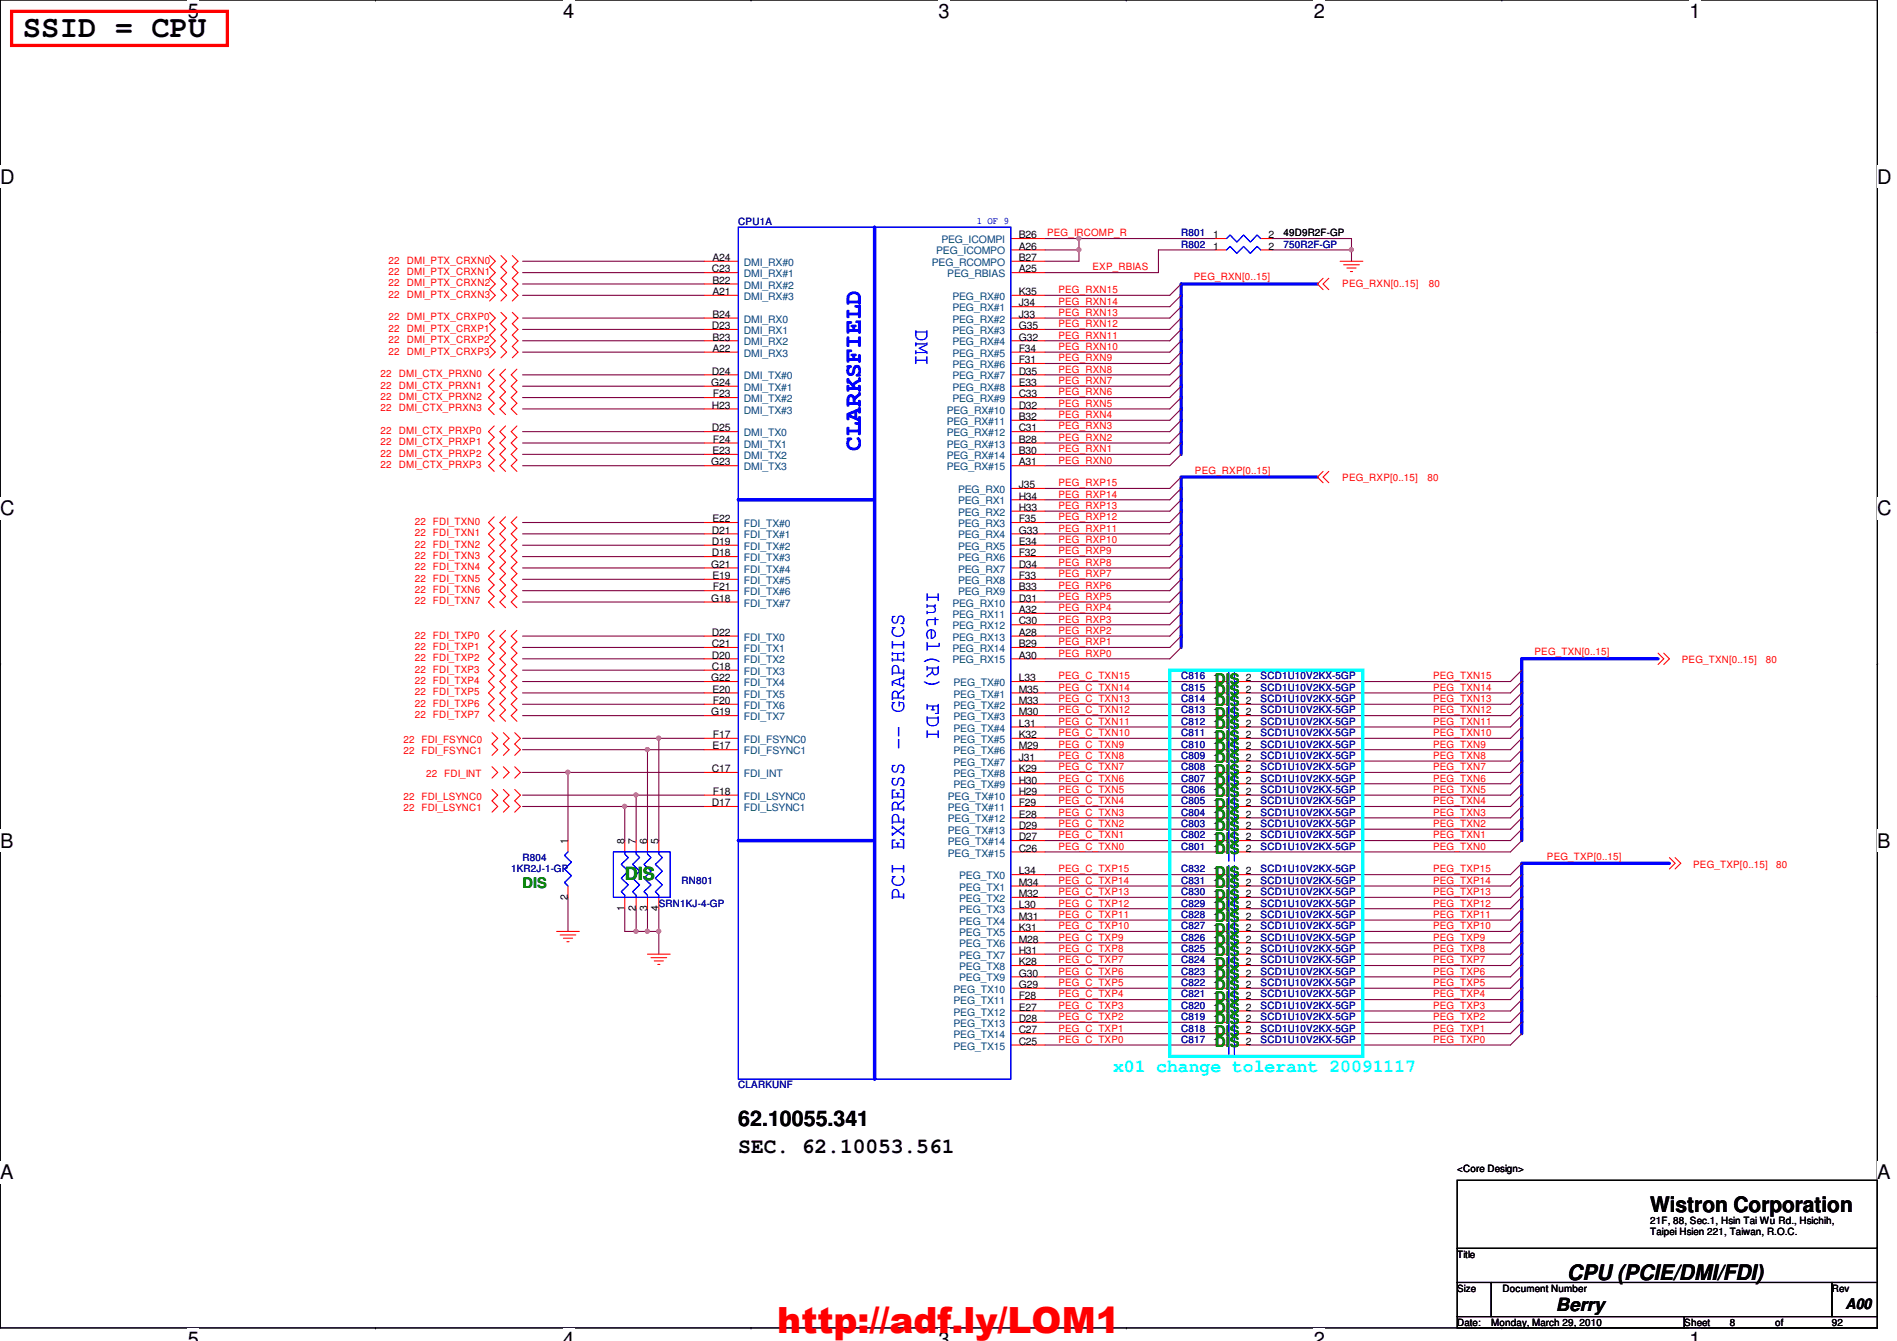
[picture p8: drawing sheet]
<svg xmlns="http://www.w3.org/2000/svg" width="297mm" height="210mm" viewBox="0 0 297 210" stroke-linecap="round" stroke-linejoin="round" font-family="sans-serif">
<path d="M0 0h294v207.9h-294z" fill="none" stroke="#000" stroke-width=".17"/>
<g fill="#fff">
<path d="M29.4 0h1.8v3.5h-1.8z"/>
<path d="M29.4 207.9h1.8v2h-1.8z"/>
</g>
<path d="M58.8 0h.1M58.8 207.9h.1" fill="none" stroke="#000" stroke-width=".17"/>
<g fill="#fff">
<path d="M88.2 0h1.7v3.5h-1.7z"/>
<path d="M88.2 207.9h1.7v2h-1.7z"/>
</g>
<path d="M117.6 0h.1M117.6 207.9h.1" fill="none" stroke="#000" stroke-width=".17"/>
<g fill="#fff">
<path d="M147 0h1.7v3.5h-1.7z"/>
<path d="M147 207.9h1.7v2h-1.7z"/>
</g>
<path d="M176.4 0h.1M176.4 207.9h.1" fill="none" stroke="#000" stroke-width=".17"/>
<g fill="#fff">
<path d="M205.7 0h1.8v3.5h-1.8z"/>
<path d="M205.7 207.9h1.8v2h-1.8z"/>
</g>
<path d="M235.2 0h.1M235.2 207.9h.1" fill="none" stroke="#000" stroke-width=".17"/>
<g fill="#fff">
<path d="M264.5 0h1.8v3.5h-1.8z"/>
<path d="M264.5 207.9h1.8v2h-1.8z"/>
<path d="M0 26h2.3v3.4h-2.3z"/>
<path d="M294 26h2.2v3.4h-2.2z"/>
<path d="M0 77.9h2.3v3.5h-2.3z"/>
<path d="M294 77.9h2.2v3.5h-2.2z"/>
</g>
<path d="M0 51.9h.1M294 51.9h.1" fill="none" stroke="#000" stroke-width=".17"/>
<g fill="#fff">
<path d="M0 129.9h2.1v3.4h-2.1z"/>
<path d="M294 129.9h2v3.4h-2z"/>
</g>
<path d="M0 103.9h.1M294 103.9h.1" fill="none" stroke="#000" stroke-width=".17"/>
<path d="M0 103.9h.1M294 103.9h.1" fill="none" stroke="#000" stroke-width=".16"/>
<g fill="#fff">
<path d="M0 181.8h2.1v3.5h-2.1z"/>
<path d="M294 181.8h2v3.5h-2z"/>
</g>
<path d="M0 155.9h.1M294 155.9h.1" fill="none" stroke="#000" stroke-width=".17"/>
<g fill="none" stroke="#800040" stroke-width=".17">
<path d="M163.6 37.3h5.3M163.6 39.1h5.3v1.8M181.4 39.1v3.6h-17.8M199.2 37.3h12.4M81.8 53.3h28.5M81.8 44.4h28.5M81.8 71.1h28.5M81.8 72.9h28.5M81.8 62.2h28.5M163.6 106.7h26.7M163.6 115.6h26.7M163.6 112h26.7"/>
<path d="M163.6 108.5h26.7M163.6 117.3h26.7M163.6 113.8h26.7M163.6 110.2h26.7M163.6 119.1h26.7M163.6 128h26.7M163.6 124.5h26.7M163.6 133.3h26.7M163.6 120.9h26.7M163.6 129.8h26.7M163.6 126.2h26.7M163.6 122.7h26.7"/>
<path d="M163.6 131.6h26.7"/>
</g>
<path d="M238.3 103.1h21.3M238.3 135.1h23.1" fill="none" stroke="#00f" stroke-width=".51"/>
<circle cx="168.9" cy="39.1" r=".32" fill="#f0f"/>
<circle cx="168.9" cy="39.1" r=".32" fill="none" stroke="#f0f" stroke-width=".17"/>
<g fill="none" stroke="#800040" stroke-width=".17">
<path d="M81.8 55.1h28.5M81.8 46.2h28.5M81.8 42.7h28.5M81.8 51.6h28.5M81.8 40.9h28.5M81.8 49.8h28.5M81.8 58.7h28.5M163.6 40.9h5.3M163.6 46.2h19.6M163.6 48h19.6M163.6 49.8h19.6M163.6 51.6h19.6"/>
<path d="M163.6 53.3h19.6M163.6 55.1h19.6M163.6 56.9h19.6M163.6 58.7h19.6M81.8 67.6h28.5M81.8 64h28.5M81.8 60.5h28.5M81.8 69.3h28.5M163.6 64h19.6M163.6 65.8h19.6M163.6 67.6h19.6M163.6 69.3h19.6"/>
<path d="M163.6 71.1h19.6M163.6 72.9h19.6M163.6 76.5h19.6M163.6 78.2h19.6M163.6 60.5h19.6M163.6 62.2h19.6M81.8 81.8h28.5M81.8 87.1h28.5M81.8 88.9h28.5M81.8 94.2h28.5M81.8 92.5h28.5M81.8 90.7h28.5"/>
<path d="M81.8 83.6h28.5M81.8 85.3h28.5M81.8 99.6h28.5M163.6 94.2h19.6M163.6 96h19.6M163.6 97.8h19.6M163.6 99.6h19.6M163.6 80h19.6M163.6 81.8h19.6M163.6 83.6h19.6M163.6 85.3h19.6M163.6 87.1h19.6"/>
<path d="M163.6 88.9h19.6M163.6 90.7h19.6M163.6 92.5h19.6M81.8 101.3h28.5M81.8 103.1h28.5M81.8 104.9h28.5M81.8 106.7h28.5M81.8 108.5h28.5M81.8 110.2h28.5M81.8 112h28.5M81.8 115.6h21.4M163.6 101.3h19.6"/>
<path d="M163.6 103.1h19.6"/>
</g>
<path d="M185 44.4h21.3M185 74.7h21.3M185 69.3v1.8M238.3 110.2v1.8" fill="none" stroke="#00f" stroke-width=".51"/>
<circle cx="103.1" cy="115.5" r=".32" fill="#f0f"/>
<circle cx="103.1" cy="115.5" r=".32" fill="none" stroke="#f0f" stroke-width=".17"/>
<path d="M181.4 39.1h8.9M190.3 37.3h-21.4v1.8M211.6 37.3v1.8M81.8 126.2h16M88.9 120.9h21.4" fill="none" stroke="#800040" stroke-width=".17"/>
<circle cx="168.9" cy="37.3" r=".32" fill="#f0f"/>
<circle cx="168.9" cy="37.3" r=".32" fill="none" stroke="#f0f" stroke-width=".17"/>
<path d="M199.2 39.1h12.4" fill="none" stroke="#800040" stroke-width=".17"/>
<circle cx="211.6" cy="39.1" r=".32" fill="#f0f"/>
<circle cx="211.6" cy="39.1" r=".32" fill="none" stroke="#f0f" stroke-width=".17"/>
<path d="M211.6 39.1v1.8M101.4 117.3h8.9M99.6 124.5h10.7" fill="none" stroke="#800040" stroke-width=".17"/>
<circle cx="99.6" cy="124.4" r=".32" fill="#f0f"/>
<circle cx="99.6" cy="124.4" r=".32" fill="none" stroke="#f0f" stroke-width=".17"/>
<path d="M88.9 120.9v10.7" fill="none" stroke="#800040" stroke-width=".17"/>
<circle cx="88.9" cy="120.9" r=".32" fill="#f0f"/>
<circle cx="88.9" cy="120.9" r=".32" fill="none" stroke="#f0f" stroke-width=".17"/>
<g fill="none" stroke="#800040" stroke-width=".17">
<path d="M195.6 119.1h40.9M195.6 117.3h40.9M195.6 115.6h40.9M195.6 113.8h40.9M195.6 112h40.9M195.6 110.2h40.9M195.6 108.5h40.9M195.6 106.7h40.9M81.8 120.9h7.1M163.6 136.9h26.7M163.6 138.7h26.7M195.6 133.3h40.9"/>
<path d="M195.6 131.6h40.9M195.6 129.8h40.9M195.6 128h40.9M195.6 126.2h40.9M195.6 124.5h40.9M195.6 122.7h40.9M195.6 120.9h40.9M195.6 136.9h40.9M195.6 138.7h40.9M88.9 140.5v5.3M97.8 142.2v3.6M99.6 142.2v3.6"/>
<path d="M163.6 158.2h26.7M163.6 145.8h26.7M163.6 154.7h26.7M163.6 142.2h26.7M163.6 151.1h26.7M163.6 147.6h26.7M163.6 156.5h26.7M163.6 144h26.7M163.6 152.9h26.7M163.6 140.5h26.7M163.6 149.4h26.7M195.6 140.5h40.9"/>
<path d="M195.6 142.2h40.9M195.6 144h40.9M195.6 145.8h40.9M195.6 147.6h40.9M195.6 149.4h40.9M195.6 151.1h40.9M195.6 152.9h40.9M195.6 154.7h40.9M195.6 156.5h40.9M195.6 158.2h40.9M163.6 163.6h26.7M163.6 160h26.7"/>
<path d="M163.6 161.8h26.7M195.6 160h40.9M195.6 161.8h40.9M195.6 163.6h40.9"/>
</g>
<path d="M185 85.3v1.8M238.3 160v1.8" fill="none" stroke="#00f" stroke-width=".51"/>
<circle cx="99.6" cy="145.8" r=".32" fill="#f0f"/>
<circle cx="99.6" cy="145.8" r=".32" fill="none" stroke="#f0f" stroke-width=".17"/>
<path d="M101.4 142.2v3.6h-3.6" fill="none" stroke="#800040" stroke-width=".17"/>
<circle cx="101.4" cy="145.8" r=".32" fill="#f0f"/>
<circle cx="101.4" cy="145.8" r=".32" fill="none" stroke="#f0f" stroke-width=".17"/>
<path d="M103.2 142.2v3.6h-1.8" fill="none" stroke="#800040" stroke-width=".17"/>
<circle cx="103.1" cy="145.8" r=".32" fill="#f0f"/>
<circle cx="103.1" cy="145.8" r=".32" fill="none" stroke="#f0f" stroke-width=".17"/>
<path d="M101.4 117.3v14.3M103.2 145.8v3.6" fill="none" stroke="#800040" stroke-width=".17"/>
<g fill="none" stroke="#00f" stroke-width=".51">
<path d="M185 46.2v1.8M185 51.6v1.7M185 55.1v1.8M185 60.5v1.7M185 78.2v1.8M185 65.8v1.8M185 99.6v1.7M185 94.2v1.8M185 81.8v1.8M238.3 106.7v1.8M238.3 119.1v1.8M238.3 124.5v1.7"/>
<path d="M238.3 129.8v1.8M238.3 136.9v1.8M238.3 140.5v1.7M238.3 149.4v1.7M238.3 145.8v1.8M238.3 156.5v1.7"/>
</g>
<circle cx="101.4" cy="117.3" r=".32" fill="#f0f"/>
<circle cx="101.4" cy="117.3" r=".32" fill="none" stroke="#f0f" stroke-width=".17"/>
<path d="M81.8 117.3h19.6M110.3 115.6h-7.1v16M97.8 126.2v5.4" fill="none" stroke="#800040" stroke-width=".17"/>
<circle cx="97.8" cy="126.2" r=".32" fill="#f0f"/>
<circle cx="97.8" cy="126.2" r=".32" fill="none" stroke="#f0f" stroke-width=".17"/>
<g fill="none" stroke="#800040" stroke-width=".17">
<path d="M185 44.4l-1.8 1.8M185 46.2l-1.8 1.8M185 48l-1.8 1.8M185 49.8l-1.8 1.8M185 51.6l-1.8 1.7M185 55.1l-1.8 1.8M185 53.3l-1.8 1.8M185 56.9l-1.8 1.8M185 58.7l-1.8 1.8M185 60.5l-1.8 1.7M185 78.2l-1.8 1.8M185 76.5l-1.8 1.7"/>
<path d="M185 74.7l-1.8 1.8M185 71.1l-1.8 1.8M185 69.3l-1.8 1.8M185 67.6l-1.8 1.7M185 65.8l-1.8 1.8M185 64l-1.8 1.8M185 62.2l-1.8 1.8M185 97.8l-1.8 1.8M185 96l-1.8 1.8M185 94.2l-1.8 1.8M185 92.5l-1.8 1.7M185 90.7l-1.8 1.8"/>
<path d="M185 99.6l-1.8 1.7M185 88.9l-1.8 1.8M185 87.1l-1.8 1.8M185 85.3l-1.8 1.8M185 83.6l-1.8 1.7M185 81.8l-1.8 1.8M185 80l-1.8 1.8M185 101.3l-1.8 1.8M238.3 104.9l-1.8 1.8M238.3 119.1l-1.8 1.8M238.3 117.3l-1.8 1.8M238.3 115.6l-1.8 1.7"/>
<path d="M238.3 113.8l-1.8 1.8M238.3 112l-1.8 1.8M238.3 110.2l-1.8 1.8M238.3 108.5l-1.8 1.7M238.3 106.7l-1.8 1.8M81.8 124.5h17.8v7.1M97.8 126.2h12.5M238.3 131.6l-1.8 1.7M238.3 129.8l-1.8 1.8M238.3 128l-1.8 1.8M238.3 126.2l-1.8 1.8M238.3 124.5l-1.8 1.7"/>
<path d="M238.3 122.7l-1.8 1.8M238.3 120.9l-1.8 1.8M238.3 138.7l-1.8 1.8M238.3 136.9l-1.8 1.8M238.3 135.1l-1.8 1.8M238.3 158.2l-1.8 1.8M238.3 156.5l-1.8 1.7M238.3 154.7l-1.8 1.8M238.3 152.9l-1.8 1.8M238.3 151.1l-1.8 1.8M238.3 149.4l-1.8 1.7M238.3 147.6l-1.8 1.8"/>
<path d="M238.3 145.8l-1.8 1.8M238.3 144l-1.8 1.8M238.3 142.2l-1.8 1.8M238.3 140.5l-1.8 1.7M238.3 161.8l-1.8 1.8M238.3 160l-1.8 1.8"/>
</g>
<g fill="none" stroke="#00f" stroke-width=".51">
<path d="M136.9 35.6v133.3M185 44.4v1.8M185 48v3.6M185 53.3v1.8M185 56.9v3.6M115.6 78.2h21.3M185 74.7v3.5M185 67.6v1.7M185 62.2v3.6M185 96v3.6M185 87.1v7.1M185 83.6v1.7"/>
<path d="M185 80v1.8M238.3 103.1v3.6M238.3 112v7.1M238.3 108.5v1.7M115.6 131.6h21.3M238.3 126.2v3.6M238.3 120.9v3.6M238.3 138.7v1.8M238.3 135.1v1.8M238.3 158.2v1.8M238.3 151.1v5.4M238.3 147.6v1.8"/>
<path d="M238.3 142.2v3.6"/>
</g>
<g fill="none" stroke="#f00" stroke-width=".17">
<path d="M158.3 39.1h5.3M158.3 37.3h5.3M190.3 39.1h1.8M190.3 37.3h1.8M197.4 39.1h1.8M197.4 37.3h1.8M76.7 40l.9 .9-.9 .9 .9 .9-.9 .9 .9 .8-.9 .9 .9 .9-.9 .9M76.7 48.9l.9 .9-.9 .9 .9 .9-.9 .9 .9 .8-.9 .9 .9 .9-.9 .9M77.4 57.8l-.9 .9 .9 .9-.9 .9 .9 .8-.9 .9 .9 .9-.9 .9 .9 .9M78.4 40l.9 .9-.9 .9 .9 .9-.9 .9 .9 .8-.9 .9 .9 .9-.9 .9M78.4 48.9l.9 .9-.9 .9 .9 .9-.9 .9 .9 .8-.9 .9 .9 .9-.9 .9M79.2 57.8l-.9 .9 .9 .9-.9 .9 .9 .8-.9 .9 .9 .9-.9 .9 .9 .9"/>
<path d="M80.2 40l.9 .9-.9 .9 .9 .9-.9 .9 .9 .8-.9 .9 .9 .9-.9 .9M80.2 48.9l.9 .9-.9 .9 .9 .9-.9 .9 .9 .8-.9 .9 .9 .9-.9 .9M80.9 57.8l-.9 .9 .9 .9-.9 .9 .9 .8-.9 .9 .9 .9-.9 .9 .9 .9M110.3 40.9h5.3M110.3 42.7h5.3M110.3 44.4h5.3M110.3 46.2h5.3M110.3 49.8h5.3M110.3 51.6h5.3M110.3 53.3h5.3M110.3 55.1h5.3M110.3 58.7h5.3"/>
<path d="M158.3 40.9h5.3M158.3 42.7h5.3M158.3 46.2h5.3M158.3 49.8h5.3M158.3 51.6h5.3M158.3 53.3h5.3M158.3 55.1h5.3M158.3 58.7h5.3M158.3 48h5.3M158.3 56.9h5.3M207.2 43.6l-.9 .8 .9 .9M208.1 43.6l-.9 .8 .9 .9"/>
<path d="M209.8 40.9h3.6M210.4 41.4h2.4M210.9 42h1.4M211.5 42.5h.3M77.4 66.7l-.9 .9 .9 .9-.9 .8 .9 .9-.9 .9 .9 .9-.9 .9 .9 .9M79.2 66.7l-.9 .9 .9 .9-.9 .8 .9 .9-.9 .9 .9 .9-.9 .9 .9 .9M80.9 66.7l-.9 .9 .9 .9-.9 .8 .9 .9-.9 .9 .9 .9-.9 .9 .9 .9M110.3 60.5h5.3M110.3 62.2h5.3M110.3 64h5.3M110.3 67.6h5.3M110.3 69.3h5.3"/>
<path d="M110.3 72.9h5.3M110.3 71.1h5.3M158.3 60.5h5.3M158.3 62.2h5.3M158.3 64h5.3M158.3 67.6h5.3M158.3 69.3h5.3M158.3 72.9h5.3M158.3 71.1h5.3M158.3 65.8h5.3M158.3 76.5h5.3M158.3 78.2h5.3"/>
<path d="M207.2 73.8l-.9 .9 .9 .9M208.1 73.8l-.9 .9 .9 .9M77.4 80.9l-.9 .9 .9 .9-.9 .9 .9 .9-.9 .8 .9 .9-.9 .9 .9 .9-.9 .9 .9 .9-.9 .9 .9 .9-.9 .9 .9 .8-.9 .9 .9 .9M77.4 98.7l-.9 .9 .9 .9-.9 .8 .9 .9-.9 .9 .9 .9-.9 .9 .9 .9-.9 .9 .9 .9-.9 .9 .9 .8-.9 .9 .9 .9-.9 .9 .9 .9M79.2 80.9l-.9 .9 .9 .9-.9 .9 .9 .9-.9 .8 .9 .9-.9 .9 .9 .9-.9 .9 .9 .9-.9 .9 .9 .9-.9 .9 .9 .8-.9 .9 .9 .9M79.2 98.7l-.9 .9 .9 .9-.9 .8 .9 .9-.9 .9 .9 .9-.9 .9 .9 .9-.9 .9 .9 .9-.9 .9 .9 .8-.9 .9 .9 .9-.9 .9 .9 .9M80.9 80.9l-.9 .9 .9 .9-.9 .9 .9 .9-.9 .8 .9 .9-.9 .9 .9 .9-.9 .9 .9 .9-.9 .9 .9 .9-.9 .9 .9 .8-.9 .9 .9 .9M80.9 98.7l-.9 .9 .9 .9-.9 .8 .9 .9-.9 .9 .9 .9-.9 .9 .9 .9-.9 .9 .9 .9-.9 .9 .9 .8-.9 .9 .9 .9-.9 .9 .9 .9M110.3 81.8h5.3M110.3 83.6h5.3M110.3 85.3h5.3M110.3 87.1h5.3"/>
<path d="M110.3 88.9h5.3M110.3 90.7h5.3M110.3 92.5h5.3M110.3 94.2h5.3M110.3 99.6h5.3M158.3 81.8h5.3M158.3 83.6h5.3M158.3 85.3h5.3M158.3 87.1h5.3M158.3 88.9h5.3M158.3 90.7h5.3M158.3 92.5h5.3"/>
<path d="M158.3 94.2h5.3M158.3 99.6h5.3M158.3 80h5.3M158.3 96h5.3M158.3 97.8h5.3M77 114.7l.9 .9-.9 .9 .9 .8-.9 .9M78.8 114.7l.9 .9-.9 .9 .9 .8-.9 .9M80.6 114.7l.9 .9-.9 .9 .9 .8-.9 .9M110.3 106.7h5.3M110.3 112h5.3M110.3 117.3h5.3M110.3 108.5h5.3"/>
<path d="M110.3 110.2h5.3M110.3 101.3h5.3M110.3 103.1h5.3M110.3 104.9h5.3M110.3 115.6h5.3M158.3 106.7h5.3M158.3 112h5.3M158.3 117.3h5.3M158.3 108.5h5.3M158.3 113.8h5.3M158.3 119.1h5.3M158.3 110.2h5.3"/>
<path d="M158.3 101.3h5.3M158.3 103.1h5.3M158.3 115.6h5.3M190.3 106.7h1.8M190.3 112h1.8M190.3 117.3h1.8M190.3 108.5h1.8M190.3 113.8h1.8M190.3 119.1h1.8M190.3 110.2h1.8M190.3 115.6h1.8M193.8 106.7h1.8"/>
<path d="M193.8 112h1.8M193.8 117.3h1.8M193.8 108.5h1.8M193.8 113.8h1.8M193.8 119.1h1.8M193.8 110.2h1.8M193.8 115.6h1.8M259.6 102.2l.9 .9-.9 .9M260.5 102.2l.9 .9-.9 .9M77 120l.9 .9-.9 .9M77 123.6l.9 .9-.9 .8 .9 .9-.9 .9M78.8 120l.9 .9-.9 .9"/>
<path d="M78.8 123.6l.9 .9-.9 .8 .9 .9-.9 .9M80.6 120l.9 .9-.9 .9M80.6 123.6l.9 .9-.9 .8 .9 .9-.9 .9M88.9 131.6v1.7M88.9 138.7v1.8M97.8 131.6v1.7M99.6 131.6v1.7M101.4 131.6v1.7M103.2 131.6v1.7M110.3 126.2h5.3M110.3 124.5h5.3M110.3 120.9h5.3"/>
<path d="M158.3 126.2h5.3M158.3 131.6h5.3M158.3 136.9h5.3M158.3 133.3h5.3M158.3 122.7h5.3M158.3 128h5.3M158.3 138.7h5.3M158.3 124.5h5.3M158.3 129.8h5.3M158.3 120.9h5.3M190.3 126.2h1.8M190.3 131.6h1.8"/>
<path d="M190.3 136.9h1.8M190.3 133.3h1.8M190.3 122.7h1.8M190.3 128h1.8M190.3 138.7h1.8M190.3 124.5h1.8M190.3 129.8h1.8M190.3 120.9h1.8M193.8 126.2h1.8M193.8 131.6h1.8M193.8 136.9h1.8M193.8 133.3h1.8"/>
<path d="M193.8 122.7h1.8M193.8 128h1.8M193.8 138.7h1.8M193.8 124.5h1.8M193.8 129.8h1.8M193.8 120.9h1.8M261.4 134.2l.9 .9-.9 .9M262.3 134.2l.9 .9-.9 .9M87.2 145.8h3.5M87.7 146.3h2.5M88.2 146.9h1.5M88.8 147.4h.3"/>
<path d="M97.8 140.5v1.7M99.6 140.5v1.7M101.4 149.4h3.5M101.4 140.5v1.7M101.9 149.9h2.5M102.4 150.4h1.5M103 151h.3M103.2 140.5v1.7M158.3 145.8h5.3M158.3 151.1h5.3M158.3 156.5h5.3M158.3 142.2h5.3"/>
<path d="M158.3 147.6h5.3M158.3 152.9h5.3M158.3 158.2h5.3M158.3 144h5.3M158.3 149.4h5.3M158.3 140.5h5.3M158.3 154.7h5.3M190.3 145.8h1.8M190.3 151.1h1.8M190.3 156.5h1.8M190.3 142.2h1.8M190.3 147.6h1.8"/>
<path d="M190.3 152.9h1.8M190.3 158.2h1.8M190.3 144h1.8M190.3 149.4h1.8M190.3 140.5h1.8M190.3 154.7h1.8M193.8 145.8h1.8M193.8 151.1h1.8M193.8 156.5h1.8M193.8 142.2h1.8M193.8 147.6h1.8M193.8 152.9h1.8"/>
<path d="M193.8 158.2h1.8M193.8 144h1.8M193.8 149.4h1.8M193.8 140.5h1.8M193.8 154.7h1.8M158.3 161.8h5.3M158.3 163.6h5.3M158.3 160h5.3M190.3 161.8h1.8M190.3 163.6h1.8M190.3 160h1.8M193.8 161.8h1.8"/>
<path d="M193.8 163.6h1.8M193.8 160h1.8"/>
</g>
<path d="M228.2 184.7h65.8v10.7h-65.8zM228.2 195.4h65.8v5.3h-65.8zM228.2 200.7h5.3v5.4h-5.3zM228.2 206.1h35.5v1.8h-35.5zM233.5 200.7h53.3v5.4h-53.3zM263.7 206.1h30.3v1.8h-30.3zM286.8 200.7h7.2v5.4h-7.2z" fill="none" stroke="#000" stroke-width=".17"/>
<path d="M1.8 1.8h33.8v5.3h-33.8z" fill="none" stroke="#f00" stroke-width=".51"/>
<path d="M183.2 104.9h30.2v60.5h-30.2z" fill="none" stroke="#0ff" stroke-width=".51"/>
<g fill="none" stroke="#00f" stroke-width=".17">
<path d="M115.6 35.6h42.7v133.3h-42.7zM192.1 39.1l.5-.5 1.1 1.1 1-1.1 1.1 1.1 1-1.1 .6 .5M192.1 37.3l.5-.5 1.1 1.1 1-1.1 1.1 1.1 1-1.1 .6 .5M192.1 106.7h.3M192.1 112h.3M192.1 117.3h.3M192.1 108.5h.3M192.1 113.8h.3M192.1 119.1h.3M192.1 110.2h.3M192.1 115.6h.3M192.4 105.2v2.9"/>
<path d="M192.4 110.6v2.9M192.4 115.9v2.9M192.4 107v2.9M192.4 112.4v2.8M192.4 117.7v2.9M192.4 108.8v2.9M192.4 114.1v2.9M192.4 119.5v2.8M193.3 106.7h.5M193.3 112h.5M193.3 117.3h.5M193.3 108.5h.5"/>
<path d="M193.3 113.8h.5M193.3 119.1h.5M193.3 110.2h.5M193.3 115.6h.5M193.3 105.2v2.9M193.3 110.6v2.9M193.3 115.9v2.9M193.3 107v2.9M193.3 112.4v2.8M193.3 117.7v2.9M193.3 108.8v2.9M193.3 114.1v2.9"/>
<path d="M193.3 119.5v2.8M88.9 133.3l-.5 .6 1.1 1.1-1.1 1 1.1 1.1-1.1 1 .5 .6M96.1 133.4h8.8v7.1h-8.8zM97.8 133.4v.3l.6 .5-1.1 1.1 1.1 1.1-1.1 1.1 1.1 1-1.1 1.1 .5 .5v.4M99.6 133.3v.4l.6 .5-1.1 1.1 1.1 1.1-1.1 1.1 1.1 1-1.1 1.1 .5 .5v.4M101.4 133.4v.3l.5 .5-1.1 1.1 1.1 1.1-1.1 1.1 1.1 1-1.1 1.1 .6 .5v.4M103.2 133.3v.4l.5 .5-1.1 1.1 1.1 1.1-1.1 1.1 1.1 1-1.1 1.1 .6 .5v.4M192.1 126.2h.3M192.1 131.6h.3M192.1 136.9h.3M192.1 133.3h.3M192.1 122.7h.3"/>
<path d="M192.1 128h.3M192.1 138.7h.3M192.1 124.5h.3M192.1 129.8h.3M192.1 120.9h.3M192.4 124.8v2.9M192.4 130.1v2.9M192.4 135.5v2.8M192.4 131.9v2.9M192.4 121.2v2.9M192.4 126.6v2.9M192.4 137.2v2.9"/>
<path d="M192.4 123v2.9M192.4 128.4v2.8M192.4 139v2.9M193.3 126.2h.5M193.3 131.6h.5M193.3 136.9h.5M193.3 133.3h.5M193.3 122.7h.5M193.3 128h.5M193.3 138.7h.5M193.3 124.5h.5M193.3 129.8h.5"/>
<path d="M193.3 120.9h.5M193.3 124.8v2.9M193.3 130.1v2.9M193.3 135.5v2.8M193.3 131.9v2.9M193.3 121.2v2.9M193.3 126.6v2.9M193.3 137.2v2.9M193.3 123v2.9M193.3 128.4v2.8M193.3 139v2.9M192.1 145.8h.3"/>
<path d="M192.1 151.1h.3M192.1 156.5h.3M192.1 142.2h.3M192.1 147.6h.3M192.1 152.9h.3M192.1 158.2h.3M192.1 144h.3M192.1 149.4h.3M192.1 154.7h.3M192.1 140.5h.3M192.4 144.4v2.8M192.4 149.7v2.9"/>
<path d="M192.4 155v2.9M192.4 140.8v2.9M192.4 146.1v2.9M192.4 151.5v2.8M192.4 156.8v2.9M192.4 142.6v2.9M192.4 147.9v2.9M192.4 153.2v2.9M192.4 158.6v2.9M193.3 145.8h.5M193.3 151.1h.5M193.3 156.5h.5"/>
<path d="M193.3 142.2h.5M193.3 147.6h.5M193.3 152.9h.5M193.3 158.2h.5M193.3 144h.5M193.3 149.4h.5M193.3 154.7h.5M193.3 140.5h.5M193.3 144.4v2.8M193.3 149.7v2.9M193.3 155v2.9M193.3 140.8v2.9"/>
<path d="M193.3 146.1v2.9M193.3 151.5v2.8M193.3 156.8v2.9M193.3 142.6v2.9M193.3 147.9v2.9M193.3 153.2v2.9M193.3 158.6v2.9M192.1 161.8h.3M192.1 163.6h.3M192.1 160h.3M192.4 160.4v2.8M192.4 162.1v2.9"/>
<path d="M193.3 161.8h.5M193.3 163.6h.5M193.3 160h.5M193.3 160.4v2.8M193.3 162.1v2.9"/>
</g>
<circle cx="168.9" cy="39.1" r=".32" fill="#f0f"/>
<circle cx="168.9" cy="39.1" r=".32" fill="none" stroke="#f0f" stroke-width=".17"/>
<circle cx="103.1" cy="115.5" r=".32" fill="#f0f"/>
<circle cx="103.1" cy="115.5" r=".32" fill="none" stroke="#f0f" stroke-width=".17"/>
<circle cx="168.9" cy="37.3" r=".32" fill="#f0f"/>
<circle cx="168.9" cy="37.3" r=".32" fill="none" stroke="#f0f" stroke-width=".17"/>
<circle cx="211.6" cy="39.1" r=".32" fill="#f0f"/>
<circle cx="211.6" cy="39.1" r=".32" fill="none" stroke="#f0f" stroke-width=".17"/>
<circle cx="99.6" cy="124.4" r=".32" fill="#f0f"/>
<circle cx="99.6" cy="124.4" r=".32" fill="none" stroke="#f0f" stroke-width=".17"/>
<circle cx="88.9" cy="120.9" r=".32" fill="#f0f"/>
<circle cx="88.9" cy="120.9" r=".32" fill="none" stroke="#f0f" stroke-width=".17"/>
<circle cx="99.6" cy="145.8" r=".32" fill="#f0f"/>
<circle cx="99.6" cy="145.8" r=".32" fill="none" stroke="#f0f" stroke-width=".17"/>
<circle cx="101.4" cy="145.8" r=".32" fill="#f0f"/>
<circle cx="101.4" cy="145.8" r=".32" fill="none" stroke="#f0f" stroke-width=".17"/>
<circle cx="103.1" cy="145.8" r=".32" fill="#f0f"/>
<circle cx="103.1" cy="145.8" r=".32" fill="none" stroke="#f0f" stroke-width=".17"/>
<circle cx="101.4" cy="117.3" r=".32" fill="#f0f"/>
<circle cx="101.4" cy="117.3" r=".32" fill="none" stroke="#f0f" stroke-width=".17"/>
<circle cx="97.8" cy="126.2" r=".32" fill="#f0f"/>
<circle cx="97.8" cy="126.2" r=".32" fill="none" stroke="#f0f" stroke-width=".17"/>
<text font-size="5.6" fill="#f00" x="121.7" y="208.7">http://adf.ly/LOM1</text>
<text font-size="4.8" x="3.6" y="5.8">SSID = CPU</text>
<text font-size="3.7" fill="#00f" x="134.8" y="70.6" transform="rotate(-90 134.8 70.6)">CLARKSFIELD</text>
<g font-size="3.3" fill="#00f">
<text x="143.3" y="51.6" transform="rotate(90 143.3 51.6)">DMI</text>
<text x="145.1" y="92.5" transform="rotate(90 145.1 92.5)">Intel(R) FDI</text>
<text x="141.6" y="140.8" transform="rotate(-90 141.6 140.8)">PCI EXPRESS -- GRAPHICS</text>
</g>
<g font-size="3.3">
<text x="115.6" y="176.3">62.10055.341</text>
<text x="115.6" y="180.6">SEC. 62.10053.561</text>
<text x="258.4" y="189.7">Wistron Corporation</text>
<text x="245.4" y="200.4">CPU (PCIE/DMI/FDI)</text>
</g>
<g font-size="3.1">
<text x="29.4" y="2.8">5</text>
<text x="88.2" y="2.8">4</text>
<text x="147" y="2.8">3</text>
<text x="205.7" y="2.8">2</text>
<text x="264.5" y="2.8">1</text>
<text x="0" y="28.7">D</text>
<text x="294" y="28.7">D</text>
<text x="0" y="80.7">C</text>
<text x="294" y="80.7">C</text>
<text x="0" y="132.7">B</text>
<text x="294" y="132.7">B</text>
<text x="0" y="184.6">A</text>
<text x="294" y="184.6">A</text>
<text x="29.4" y="210.7">5</text>
<text x="88.2" y="210.7">4</text>
<text x="147" y="210.7">3</text>
<text x="205.7" y="210.7">2</text>
<text x="264.5" y="210.7">1</text>
</g>
<text font-size="2.8" fill="#008000" x="97.8" y="137.8">DIS</text>
<text font-size="2.8" fill="#0ff" x="174.3" y="167.7">x01 change tolerant 20091117</text>
<text font-size="2.8" x="243.6" y="205.3">Berry</text>
<g font-size="2.3" fill="#008000">
<text x="190.3" y="107">DIS</text>
<text x="190.3" y="112.4">DIS</text>
<text x="190.3" y="108.8">DIS</text>
<text x="190.3" y="110.6">DIS</text>
<text x="190.3" y="117.7">DIS</text>
<text x="190.3" y="114.1">DIS</text>
<text x="190.3" y="119.5">DIS</text>
<text x="190.3" y="115.9">DIS</text>
<text x="190.3" y="123">DIS</text>
<text x="190.3" y="124.8">DIS</text>
<text x="190.3" y="121.2">DIS</text>
<text x="190.3" y="126.6">DIS</text>
<text x="190.3" y="131.9">DIS</text>
<text x="190.3" y="128.4">DIS</text>
<text x="190.3" y="130.1">DIS</text>
<text x="190.3" y="137.2">DIS</text>
<text x="190.3" y="133.7">DIS</text>
<text x="81.8" y="139">DIS</text>
<text x="190.3" y="142.6">DIS</text>
<text x="190.3" y="139">DIS</text>
<text x="190.3" y="140.8">DIS</text>
<text x="190.3" y="146.1">DIS</text>
<text x="190.3" y="147.9">DIS</text>
<text x="190.3" y="144.4">DIS</text>
<text x="190.3" y="149.7">DIS</text>
<text x="190.3" y="151.5">DIS</text>
<text x="190.3" y="153.2">DIS</text>
<text x="190.3" y="155">DIS</text>
<text x="190.3" y="156.8">DIS</text>
<text x="190.3" y="158.6">DIS</text>
<text x="190.3" y="160.4">DIS</text>
<text x="190.3" y="162.1">DIS</text>
<text x="190.3" y="163.9">DIS</text>
</g>
<text font-size="2.3" x="289" y="204.9">A00</text>
<g font-size="1.6" fill="#000080">
<text x="115.6" y="35.2">CPU1A</text>
<text x="185" y="38.8">R802</text>
<text x="185" y="37">R801</text>
<text x="201" y="38.8">750R2F-GP</text>
<text x="185" y="106.3">C816</text>
<text x="197.4" y="106.3">SCD1U10V2KX-5GP</text>
<text x="185" y="111.7">C813</text>
<text x="185" y="108.1">C815</text>
<text x="185" y="113.5">C812</text>
<text x="185" y="109.9">C814</text>
<text x="197.4" y="111.7">SCD1U10V2KX-5GP</text>
<text x="197.4" y="108.1">SCD1U10V2KX-5GP</text>
<text x="197.4" y="113.5">SCD1U10V2KX-5GP</text>
<text x="197.4" y="109.9">SCD1U10V2KX-5GP</text>
<text x="185" y="117">C810</text>
<text x="185" y="118.8">C809</text>
<text x="185" y="115.2">C811</text>
<text x="197.4" y="117">SCD1U10V2KX-5GP</text>
<text x="197.4" y="118.8">SCD1U10V2KX-5GP</text>
<text x="197.4" y="115.2">SCD1U10V2KX-5GP</text>
<text x="185" y="125.9">C805</text>
<text x="185" y="122.3">C807</text>
<text x="185" y="124.1">C806</text>
<text x="185" y="120.6">C808</text>
<text x="197.4" y="125.9">SCD1U10V2KX-5GP</text>
<text x="197.4" y="122.3">SCD1U10V2KX-5GP</text>
<text x="197.4" y="124.1">SCD1U10V2KX-5GP</text>
<text x="197.4" y="120.6">SCD1U10V2KX-5GP</text>
<text x="185" y="131.2">C802</text>
<text x="185" y="127.7">C804</text>
<text x="185" y="129.5">C803</text>
<text x="197.4" y="131.2">SCD1U10V2KX-5GP</text>
<text x="197.4" y="127.7">SCD1U10V2KX-5GP</text>
<text x="197.4" y="129.5">SCD1U10V2KX-5GP</text>
<text x="80" y="136.6">1KR2J-1-GP</text>
<text x="81.8" y="134.8">R804</text>
<text x="185" y="136.6">C832</text>
<text x="185" y="133">C801</text>
<text x="197.4" y="136.6">SCD1U10V2KX-5GP</text>
<text x="197.4" y="133">SCD1U10V2KX-5GP</text>
<text x="103.2" y="141.9">SRN1KJ-4-GP</text>
<text x="106.7" y="138.3">RN801</text>
<text x="185" y="141.9">C829</text>
<text x="185" y="138.3">C831</text>
<text x="185" y="143.7">C828</text>
<text x="185" y="140.1">C830</text>
<text x="197.4" y="141.9">SCD1U10V2KX-5GP</text>
<text x="197.4" y="138.3">SCD1U10V2KX-5GP</text>
<text x="197.4" y="143.7">SCD1U10V2KX-5GP</text>
<text x="197.4" y="140.1">SCD1U10V2KX-5GP</text>
<text x="185" y="145.5">C827</text>
<text x="185" y="147.2">C826</text>
<text x="185" y="149">C825</text>
<text x="197.4" y="145.5">SCD1U10V2KX-5GP</text>
<text x="197.4" y="147.2">SCD1U10V2KX-5GP</text>
<text x="197.4" y="149">SCD1U10V2KX-5GP</text>
<text x="185" y="150.8">C824</text>
<text x="185" y="152.6">C823</text>
<text x="185" y="154.3">C822</text>
<text x="197.4" y="150.8">SCD1U10V2KX-5GP</text>
<text x="197.4" y="152.6">SCD1U10V2KX-5GP</text>
<text x="197.4" y="154.3">SCD1U10V2KX-5GP</text>
<text x="185" y="156.1">C821</text>
<text x="185" y="161.5">C818</text>
<text x="185" y="157.9">C820</text>
<text x="185" y="159.7">C819</text>
<text x="197.4" y="156.1">SCD1U10V2KX-5GP</text>
<text x="197.4" y="161.5">SCD1U10V2KX-5GP</text>
<text x="197.4" y="157.9">SCD1U10V2KX-5GP</text>
<text x="197.4" y="159.7">SCD1U10V2KX-5GP</text>
<text x="185" y="163.2">C817</text>
<text x="197.4" y="163.2">SCD1U10V2KX-5GP</text>
<text x="115.6" y="170.3">CLARKUNF</text>
</g>
<text font-size="1.6" fill="#00f" x="152.9" y="35">1 OF 9</text>
<g font-size="1.6" fill="#f00">
<text x="60.8" y="41.3">22</text>
<text x="63.7" y="41.3">DMI_PTX_CRXN0</text>
<text x="164" y="37">PEG_IRCOMP_R</text>
<text x="60.8" y="43.1">22</text>
<text x="60.8" y="44.8">22</text>
<text x="60.8" y="46.6">22</text>
<text x="63.7" y="43.1">DMI_PTX_CRXN1</text>
<text x="63.7" y="44.8">DMI_PTX_CRXN2</text>
<text x="63.7" y="46.6">DMI_PTX_CRXN3</text>
<text x="165.7" y="45.9">PEG_RXN15</text>
<text x="165.7" y="47.7">PEG_RXN14</text>
<text x="171.1" y="42.3">EXP_RBIAS</text>
<text x="186.9" y="43.9">PEG_RXN[0..15]</text>
<text x="210.2" y="45">PEG_RXN[0..15]</text>
<text x="223.7" y="45">80</text>
<text x="60.8" y="50.2">22</text>
<text x="60.8" y="51.9">22</text>
<text x="60.8" y="53.7">22</text>
<text x="63.7" y="50.2">DMI_PTX_CRXP0</text>
<text x="63.7" y="51.9">DMI_PTX_CRXP1</text>
<text x="63.7" y="53.7">DMI_PTX_CRXP2</text>
<text x="165.7" y="49.4">PEG_RXN13</text>
<text x="165.7" y="51.2">PEG_RXN12</text>
<text x="165.7" y="53">PEG_RXN11</text>
<text x="59.6" y="59.1">22 DMI_CTX_PRXN0</text>
<text x="60.8" y="55.5">22</text>
<text x="63.7" y="55.5">DMI_PTX_CRXP3</text>
<text x="165.7" y="54.8">PEG_RXN10</text>
<text x="165.7" y="56.6">PEG_RXN9</text>
<text x="165.7" y="58.3">PEG_RXN8</text>
<text x="59.6" y="60.8">22 DMI_CTX_PRXN1</text>
<text x="59.6" y="62.6">22 DMI_CTX_PRXN2</text>
<text x="59.6" y="64.4">22 DMI_CTX_PRXN3</text>
<text x="165.7" y="63.7">PEG_RXN5</text>
<text x="165.7" y="65.4">PEG_RXN4</text>
<text x="165.7" y="60.1">PEG_RXN7</text>
<text x="165.7" y="61.9">PEG_RXN6</text>
<text x="59.6" y="67.9">22 DMI_CTX_PRXP0</text>
<text x="59.6" y="69.7">22 DMI_CTX_PRXP1</text>
<text x="59.6" y="71.5">22 DMI_CTX_PRXP2</text>
<text x="165.7" y="67.2">PEG_RXN3</text>
<text x="165.7" y="69">PEG_RXN2</text>
<text x="165.7" y="70.8">PEG_RXN1</text>
<text x="59.6" y="73.3">22 DMI_CTX_PRXP3</text>
<text x="165.7" y="72.6">PEG_RXN0</text>
<text x="165.7" y="76.1">PEG_RXP15</text>
<text x="165.7" y="77.9">PEG_RXP14</text>
<text x="187.1" y="74.1">PEG_RXP[0..15]</text>
<text x="210.2" y="75.2">PEG_RXP[0..15]</text>
<text x="223.5" y="75.2">80</text>
<text x="64.9" y="82.2">22 FDI_TXN0</text>
<text x="64.9" y="83.9">22 FDI_TXN1</text>
<text x="165.7" y="79.7">PEG_RXP13</text>
<text x="165.7" y="81.4">PEG_RXP12</text>
<text x="165.7" y="83.2">PEG_RXP11</text>
<text x="64.9" y="85.7">22 FDI_TXN2</text>
<text x="64.9" y="87.5">22 FDI_TXN3</text>
<text x="64.9" y="89.3">22 FDI_TXN4</text>
<text x="165.7" y="85">PEG_RXP10</text>
<text x="165.7" y="86.8">PEG_RXP9</text>
<text x="165.7" y="88.6">PEG_RXP8</text>
<text x="64.9" y="91.1">22 FDI_TXN5</text>
<text x="64.9" y="92.8">22 FDI_TXN6</text>
<text x="64.9" y="94.6">22 FDI_TXN7</text>
<text x="165.7" y="93.9">PEG_RXP5</text>
<text x="165.7" y="95.7">PEG_RXP4</text>
<text x="165.7" y="90.3">PEG_RXP7</text>
<text x="165.7" y="92.1">PEG_RXP6</text>
<text x="64.9" y="99.9">22 FDI_TXP0</text>
<text x="64.9" y="101.7">22 FDI_TXP1</text>
<text x="165.7" y="97.5">PEG_RXP3</text>
<text x="165.7" y="99.2">PEG_RXP2</text>
<text x="165.7" y="101">PEG_RXP1</text>
<text x="64.9" y="103.5">22 FDI_TXP2</text>
<text x="64.9" y="105.3">22 FDI_TXP3</text>
<text x="64.9" y="107.1">22 FDI_TXP4</text>
<text x="165.7" y="106.3">PEG_C_TXN15</text>
<text x="165.7" y="102.8">PEG_RXP0</text>
<text x="224.4" y="106.3">PEG_TXN15</text>
<text x="240.3" y="102.6">PEG_TXN[0..15]</text>
<text x="263.4" y="103.8">PEG_TXN[0..15]</text>
<text x="276.5" y="103.8">80</text>
<text x="64.9" y="108.8">22 FDI_TXP5</text>
<text x="64.9" y="110.6">22 FDI_TXP6</text>
<text x="64.9" y="112.4">22 FDI_TXP7</text>
<text x="165.7" y="111.7">PEG_C_TXN12</text>
<text x="165.7" y="108.1">PEG_C_TXN14</text>
<text x="165.7" y="113.5">PEG_C_TXN11</text>
<text x="165.7" y="109.9">PEG_C_TXN13</text>
<text x="224.4" y="113.5">PEG_TXN11</text>
<text x="224.4" y="111.7">PEG_TXN12</text>
<text x="224.4" y="109.9">PEG_TXN13</text>
<text x="224.4" y="108.1">PEG_TXN14</text>
<text x="63.2" y="116.3">22 FDI_FSYNC0</text>
<text x="63.2" y="118.1">22 FDI_FSYNC1</text>
<text x="165.7" y="115.2">PEG_C_TXN10</text>
<text x="165.7" y="117">PEG_C_TXN9</text>
<text x="165.7" y="118.8">PEG_C_TXN8</text>
<text x="224.4" y="118.8">PEG_TXN8</text>
<text x="224.4" y="117">PEG_TXN9</text>
<text x="224.4" y="115.2">PEG_TXN10</text>
<text x="63.2" y="125.2">22 FDI_LSYNC0</text>
<text x="66.7" y="121.6">22 FDI_INT</text>
<text x="165.7" y="124.1">PEG_C_TXN5</text>
<text x="165.7" y="120.6">PEG_C_TXN7</text>
<text x="165.7" y="125.9">PEG_C_TXN4</text>
<text x="165.7" y="122.3">PEG_C_TXN6</text>
<text x="224.4" y="125.9">PEG_TXN4</text>
<text x="224.4" y="124.1">PEG_TXN5</text>
<text x="224.4" y="122.3">PEG_TXN6</text>
<text x="224.4" y="120.6">PEG_TXN7</text>
<text x="63.2" y="127">22 FDI_LSYNC1</text>
<text x="165.7" y="127.7">PEG_C_TXN3</text>
<text x="165.7" y="129.5">PEG_C_TXN2</text>
<text x="165.7" y="131.2">PEG_C_TXN1</text>
<text x="224.4" y="131.2">PEG_TXN1</text>
<text x="224.4" y="129.5">PEG_TXN2</text>
<text x="224.4" y="127.7">PEG_TXN3</text>
<text x="165.7" y="133">PEG_C_TXN0</text>
<text x="165.7" y="136.6">PEG_C_TXP15</text>
<text x="224.4" y="133">PEG_TXN0</text>
<text x="224.4" y="136.6">PEG_TXP15</text>
<text x="242.2" y="134.6">PEG_TXP[0..15]</text>
<text x="265.1" y="135.8">PEG_TXP[0..15]</text>
<text x="278.1" y="135.8">80</text>
<text x="165.7" y="141.9">PEG_C_TXP12</text>
<text x="165.7" y="138.3">PEG_C_TXP14</text>
<text x="165.7" y="143.7">PEG_C_TXP11</text>
<text x="165.7" y="140.1">PEG_C_TXP13</text>
<text x="224.4" y="138.3">PEG_TXP14</text>
<text x="224.4" y="140.1">PEG_TXP13</text>
<text x="224.4" y="141.9">PEG_TXP12</text>
<text x="224.4" y="143.7">PEG_TXP11</text>
<text x="165.7" y="145.5">PEG_C_TXP10</text>
<text x="165.7" y="147.2">PEG_C_TXP9</text>
<text x="165.7" y="149">PEG_C_TXP8</text>
<text x="224.4" y="145.5">PEG_TXP10</text>
<text x="224.4" y="147.2">PEG_TXP9</text>
<text x="224.4" y="149">PEG_TXP8</text>
<text x="165.7" y="154.3">PEG_C_TXP5</text>
<text x="165.7" y="150.8">PEG_C_TXP7</text>
<text x="165.7" y="152.6">PEG_C_TXP6</text>
<text x="224.4" y="150.8">PEG_TXP7</text>
<text x="224.4" y="152.6">PEG_TXP6</text>
<text x="224.4" y="154.3">PEG_TXP5</text>
<text x="165.7" y="157.9">PEG_C_TXP3</text>
<text x="165.7" y="159.7">PEG_C_TXP2</text>
<text x="165.7" y="156.1">PEG_C_TXP4</text>
<text x="165.7" y="161.5">PEG_C_TXP1</text>
<text x="224.4" y="156.1">PEG_TXP4</text>
<text x="224.4" y="157.9">PEG_TXP3</text>
<text x="224.4" y="159.7">PEG_TXP2</text>
<text x="224.4" y="161.5">PEG_TXP1</text>
<text x="165.7" y="163.2">PEG_C_TXP0</text>
<text x="224.4" y="163.2">PEG_TXP0</text>
</g>
<g font-size="1.6">
<text x="111.5" y="40.9">A24</text>
<text x="159.5" y="40.9">B27</text>
<text x="159.5" y="37.3">B26</text>
<text x="159.5" y="39.1">A26</text>
<text x="189.9" y="39.1">1</text>
<text x="189.9" y="37.3">1</text>
<text x="198.6" y="39.1">2</text>
<text x="198.6" y="37.3">2</text>
<text x="201" y="37">49D9R2F-GP</text>
<text x="111.5" y="42.6">C23</text>
<text x="111.5" y="44.4">B22</text>
<text x="111.5" y="46.2">A21</text>
<text x="159.5" y="46.2">K35</text>
<text x="159.5" y="48">J34</text>
<text x="159.5" y="42.6">A25</text>
<text x="111.5" y="51.5">D23</text>
<text x="111.5" y="49.7">B24</text>
<text x="111.5" y="53.3">B23</text>
<text x="159.5" y="49.7">J33</text>
<text x="159.5" y="51.5">G35</text>
<text x="159.5" y="53.3">G32</text>
<text x="111.5" y="58.6">D24</text>
<text x="111.5" y="55.1">A22</text>
<text x="159.5" y="55.1">F34</text>
<text x="159.5" y="56.9">F31</text>
<text x="159.5" y="58.6">D35</text>
<text x="111.3" y="60.4">G24</text>
<text x="111.5" y="64">H23</text>
<text x="111.6" y="62.2">F23</text>
<text x="159.5" y="60.4">E33</text>
<text x="159.5" y="62.2">C33</text>
<text x="159.5" y="64">D32</text>
<text x="159.5" y="65.7">B32</text>
<text x="111.5" y="67.5">D25</text>
<text x="111.5" y="71.1">E23</text>
<text x="111.6" y="69.3">F24</text>
<text x="159.5" y="67.5">C31</text>
<text x="159.5" y="69.3">B28</text>
<text x="159.5" y="71.1">B30</text>
<text x="111.3" y="72.9">G23</text>
<text x="159.5" y="76.4">J35</text>
<text x="159.5" y="72.9">A31</text>
<text x="111.5" y="83.5">D21</text>
<text x="111.5" y="81.7">E22</text>
<text x="159.5" y="78.2">H34</text>
<text x="159.5" y="80">H33</text>
<text x="159.5" y="81.7">F35</text>
<text x="159.5" y="83.5">G33</text>
<text x="111.3" y="88.9">G21</text>
<text x="111.5" y="85.3">D19</text>
<text x="111.5" y="87.1">D18</text>
<text x="159.5" y="85.3">E34</text>
<text x="159.5" y="87.1">F32</text>
<text x="159.5" y="88.9">D34</text>
<text x="111.3" y="94.2">G18</text>
<text x="111.5" y="90.6">E19</text>
<text x="111.6" y="92.4">F21</text>
<text x="159.5" y="94.2">D31</text>
<text x="159.5" y="96">A32</text>
<text x="159.5" y="90.6">F33</text>
<text x="159.5" y="92.4">B33</text>
<text x="111.5" y="99.5">D22</text>
<text x="111.5" y="101.3">C21</text>
<text x="159.5" y="97.7">C30</text>
<text x="159.5" y="99.5">A28</text>
<text x="159.5" y="101.3">B29</text>
<text x="111.3" y="106.6">G22</text>
<text x="111.5" y="103.1">D20</text>
<text x="111.5" y="104.9">C18</text>
<text x="159.5" y="103.1">A30</text>
<text x="159.5" y="106.6">L33</text>
<text x="189.9" y="106.6">1</text>
<text x="195.1" y="106.6">2</text>
<text x="111.3" y="112">G19</text>
<text x="111.5" y="108.4">E20</text>
<text x="111.6" y="110.2">F20</text>
<text x="159.5" y="108.4">M35</text>
<text x="159.5" y="110.2">M33</text>
<text x="159.5" y="112">M30</text>
<text x="159.5" y="113.7">L31</text>
<text x="189.9" y="112">1</text>
<text x="189.9" y="108.4">1</text>
<text x="189.9" y="113.7">1</text>
<text x="189.9" y="110.2">1</text>
<text x="195.1" y="112">2</text>
<text x="195.1" y="108.4">2</text>
<text x="195.1" y="113.7">2</text>
<text x="195.1" y="110.2">2</text>
<text x="111.5" y="117.3">E17</text>
<text x="111.6" y="115.5">F17</text>
<text x="159.5" y="115.5">K32</text>
<text x="159.5" y="117.3">M29</text>
<text x="159.5" y="119.1">J31</text>
<text x="189.9" y="117.3">1</text>
<text x="189.9" y="119.1">1</text>
<text x="189.9" y="115.5">1</text>
<text x="195.1" y="117.3">2</text>
<text x="195.1" y="119.1">2</text>
<text x="195.1" y="115.5">2</text>
<text x="111.5" y="120.9">C17</text>
<text x="111.6" y="124.4">F18</text>
<text x="159.5" y="124.4">H29</text>
<text x="159.5" y="120.9">K29</text>
<text x="159.5" y="122.6">H30</text>
<text x="189.9" y="122.6">1</text>
<text x="189.9" y="124.4">1</text>
<text x="189.9" y="120.9">1</text>
<text x="195.1" y="122.6">2</text>
<text x="195.1" y="124.4">2</text>
<text x="195.1" y="120.9">2</text>
<text x="111.5" y="126.2">D17</text>
<text x="159.5" y="126.2">F29</text>
<text x="159.5" y="128">E28</text>
<text x="159.5" y="129.8">D29</text>
<text x="159.5" y="131.5">D27</text>
<text x="189.9" y="126.2">1</text>
<text x="189.9" y="131.5">1</text>
<text x="189.9" y="128">1</text>
<text x="189.9" y="129.8">1</text>
<text x="195.1" y="126.2">2</text>
<text x="195.1" y="131.5">2</text>
<text x="195.1" y="128">2</text>
<text x="195.1" y="129.8">2</text>
<text x="88.9" y="132.1" transform="rotate(-90 88.9 132.1)">1</text>
<text x="97.8" y="132.1" transform="rotate(-90 97.8 132.1)">8</text>
<text x="99.6" y="132.1" transform="rotate(-90 99.6 132.1)">7</text>
<text x="101.3" y="132.1" transform="rotate(-90 101.3 132.1)">6</text>
<text x="103.1" y="132.1" transform="rotate(-90 103.1 132.1)">5</text>
<text x="159.5" y="136.9">L34</text>
<text x="159.5" y="133.3">C26</text>
<text x="189.9" y="136.9">1</text>
<text x="189.9" y="133.3">1</text>
<text x="195.1" y="136.9">2</text>
<text x="195.1" y="133.3">2</text>
<text x="88.9" y="140.8" transform="rotate(-90 88.9 140.8)">2</text>
<text x="97.8" y="142.6" transform="rotate(-90 97.8 142.6)">1</text>
<text x="99.6" y="142.6" transform="rotate(-90 99.6 142.6)">2</text>
<text x="101.3" y="142.6" transform="rotate(-90 101.3 142.6)">3</text>
<text x="103.1" y="142.6" transform="rotate(-90 103.1 142.6)">4</text>
<text x="159.5" y="138.6">M34</text>
<text x="159.5" y="140.4">M32</text>
<text x="159.5" y="142.2">L30</text>
<text x="159.5" y="144">M31</text>
<text x="189.9" y="142.2">1</text>
<text x="189.9" y="138.6">1</text>
<text x="189.9" y="144">1</text>
<text x="189.9" y="140.4">1</text>
<text x="195.1" y="142.2">2</text>
<text x="195.1" y="138.6">2</text>
<text x="195.1" y="144">2</text>
<text x="195.1" y="140.4">2</text>
<text x="159.5" y="145.8">K31</text>
<text x="159.5" y="147.5">M28</text>
<text x="159.5" y="149.3">H31</text>
<text x="189.9" y="145.8">1</text>
<text x="189.9" y="147.5">1</text>
<text x="189.9" y="149.3">1</text>
<text x="195.1" y="145.8">2</text>
<text x="195.1" y="147.5">2</text>
<text x="195.1" y="149.3">2</text>
<text x="159.5" y="151.1">K28</text>
<text x="159.5" y="152.9">G30</text>
<text x="159.5" y="154.6">G29</text>
<text x="189.9" y="151.1">1</text>
<text x="189.9" y="152.9">1</text>
<text x="189.9" y="154.6">1</text>
<text x="195.1" y="151.1">2</text>
<text x="195.1" y="152.9">2</text>
<text x="195.1" y="154.6">2</text>
<text x="159.5" y="156.4">F28</text>
<text x="159.5" y="158.2">E27</text>
<text x="159.5" y="160">D28</text>
<text x="159.5" y="161.8">C27</text>
<text x="189.9" y="156.4">1</text>
<text x="189.9" y="161.8">1</text>
<text x="189.9" y="158.2">1</text>
<text x="189.9" y="160">1</text>
<text x="195.1" y="156.4">2</text>
<text x="195.1" y="161.8">2</text>
<text x="195.1" y="158.2">2</text>
<text x="195.1" y="160">2</text>
<text x="159.5" y="163.5">C25</text>
<text x="189.9" y="163.5">1</text>
<text x="195.1" y="163.5">2</text>
<text x="228.2" y="183.5">&lt;Core Design&gt;</text>
<text x="258.4" y="191.5">21F, 88, Sec.1, Hsin Tai Wu Rd., Hsichih,</text>
<text x="228.2" y="196.8">Title</text>
<text x="258.4" y="193.3">Taipei Hsien 221, Taiwan, R.O.C.</text>
<text x="228.2" y="202.2">Size</text>
<text x="235.3" y="202.2">Document Number</text>
<text x="286.8" y="202.2">Rev</text>
<text x="228.2" y="207.5">Date:</text>
<text x="233.5" y="207.5">Monday, March 29, 2010</text>
<text x="263.7" y="207.5">Sheet</text>
<text x="270.8" y="207.5">8</text>
<text x="278" y="207.5">of</text>
<text x="286.8" y="207.5">92</text>
</g>
<g font-size="1.6" fill="#004080">
<text x="116.5" y="41.6">DMI_RX#0</text>
<text x="145.9" y="41.6">PEG_RCOMPO</text>
<text x="146.6" y="39.8">PEG_ICOMPO</text>
<text x="147.4" y="38.1">PEG_ICOMPI</text>
<text x="116.5" y="43.4">DMI_RX#1</text>
<text x="116.5" y="45.2">DMI_RX#2</text>
<text x="116.5" y="46.9">DMI_RX#3</text>
<text x="148.3" y="43.4">PEG_RBIAS</text>
<text x="149.1" y="46.9">PEG_RX#0</text>
<text x="116.5" y="50.5">DMI_RX0</text>
<text x="116.5" y="52.3">DMI_RX1</text>
<text x="149.1" y="48.7">PEG_RX#1</text>
<text x="149.1" y="50.5">PEG_RX#2</text>
<text x="149.1" y="52.3">PEG_RX#3</text>
<text x="116.5" y="54.1">DMI_RX2</text>
<text x="116.5" y="55.8">DMI_RX3</text>
<text x="116.5" y="59.4">DMI_TX#0</text>
<text x="149.1" y="54.1">PEG_RX#4</text>
<text x="149.1" y="55.8">PEG_RX#5</text>
<text x="149.1" y="57.6">PEG_RX#6</text>
<text x="149.1" y="59.4">PEG_RX#7</text>
<text x="116.5" y="61.2">DMI_TX#1</text>
<text x="116.5" y="62.9">DMI_TX#2</text>
<text x="116.5" y="64.7">DMI_TX#3</text>
<text x="148.2" y="64.7">PEG_RX#10</text>
<text x="149.1" y="61.2">PEG_RX#8</text>
<text x="149.1" y="62.9">PEG_RX#9</text>
<text x="116.5" y="68.3">DMI_TX0</text>
<text x="116.5" y="70.1">DMI_TX1</text>
<text x="116.5" y="71.8">DMI_TX2</text>
<text x="148.2" y="66.5">PEG_RX#11</text>
<text x="148.2" y="68.3">PEG_RX#12</text>
<text x="148.2" y="70.1">PEG_RX#13</text>
<text x="148.2" y="71.8">PEG_RX#14</text>
<text x="116.5" y="73.6">DMI_TX3</text>
<text x="148.2" y="73.6">PEG_RX#15</text>
<text x="150" y="77.2">PEG_RX0</text>
<text x="116.5" y="82.5">FDI_TX#0</text>
<text x="150" y="79">PEG_RX1</text>
<text x="150" y="80.7">PEG_RX2</text>
<text x="150" y="82.5">PEG_RX3</text>
<text x="116.5" y="84.3">FDI_TX#1</text>
<text x="116.5" y="86.1">FDI_TX#2</text>
<text x="116.5" y="87.8">FDI_TX#3</text>
<text x="116.5" y="89.6">FDI_TX#4</text>
<text x="150" y="84.3">PEG_RX4</text>
<text x="150" y="86.1">PEG_RX5</text>
<text x="150" y="87.8">PEG_RX6</text>
<text x="150" y="89.6">PEG_RX7</text>
<text x="116.5" y="91.4">FDI_TX#5</text>
<text x="116.5" y="93.2">FDI_TX#6</text>
<text x="116.5" y="95">FDI_TX#7</text>
<text x="149.1" y="95">PEG_RX10</text>
<text x="150" y="91.4">PEG_RX8</text>
<text x="150" y="93.2">PEG_RX9</text>
<text x="116.5" y="100.3">FDI_TX0</text>
<text x="149.1" y="96.7">PEG_RX11</text>
<text x="149.1" y="98.5">PEG_RX12</text>
<text x="149.1" y="100.3">PEG_RX13</text>
<text x="116.5" y="102.1">FDI_TX1</text>
<text x="116.5" y="103.8">FDI_TX2</text>
<text x="116.5" y="105.6">FDI_TX3</text>
<text x="116.5" y="107.4">FDI_TX4</text>
<text x="149.1" y="102.1">PEG_RX14</text>
<text x="149.1" y="103.8">PEG_RX15</text>
<text x="149.3" y="107.4">PEG_TX#0</text>
<text x="116.5" y="109.2">FDI_TX5</text>
<text x="116.5" y="111">FDI_TX6</text>
<text x="116.5" y="112.7">FDI_TX7</text>
<text x="149.3" y="109.2">PEG_TX#1</text>
<text x="149.3" y="111">PEG_TX#2</text>
<text x="149.3" y="112.7">PEG_TX#3</text>
<text x="116.5" y="116.3">FDI_FSYNC0</text>
<text x="116.5" y="118.1">FDI_FSYNC1</text>
<text x="149.3" y="114.5">PEG_TX#4</text>
<text x="149.3" y="116.3">PEG_TX#5</text>
<text x="149.3" y="118.1">PEG_TX#6</text>
<text x="149.3" y="119.8">PEG_TX#7</text>
<text x="116.5" y="121.6">FDI_INT</text>
<text x="116.5" y="125.2">FDI_LSYNC0</text>
<text x="148.4" y="125.2">PEG_TX#10</text>
<text x="149.3" y="121.6">PEG_TX#8</text>
<text x="149.3" y="123.4">PEG_TX#9</text>
<text x="116.5" y="127">FDI_LSYNC1</text>
<text x="148.4" y="127">PEG_TX#11</text>
<text x="148.4" y="128.7">PEG_TX#12</text>
<text x="148.4" y="130.5">PEG_TX#13</text>
<text x="148.4" y="132.3">PEG_TX#14</text>
<text x="148.4" y="134.1">PEG_TX#15</text>
<text x="150.2" y="137.6">PEG_TX0</text>
<text x="150.2" y="139.4">PEG_TX1</text>
<text x="150.2" y="141.2">PEG_TX2</text>
<text x="150.2" y="143">PEG_TX3</text>
<text x="150.2" y="144.7">PEG_TX4</text>
<text x="150.2" y="146.5">PEG_TX5</text>
<text x="150.2" y="148.3">PEG_TX6</text>
<text x="149.3" y="155.4">PEG_TX10</text>
<text x="150.2" y="150.1">PEG_TX7</text>
<text x="150.2" y="151.8">PEG_TX8</text>
<text x="150.2" y="153.6">PEG_TX9</text>
<text x="149.3" y="157.2">PEG_TX11</text>
<text x="149.3" y="159">PEG_TX12</text>
<text x="149.3" y="160.7">PEG_TX13</text>
<text x="149.3" y="162.5">PEG_TX14</text>
<text x="149.3" y="164.3">PEG_TX15</text>
</g>
</svg>
